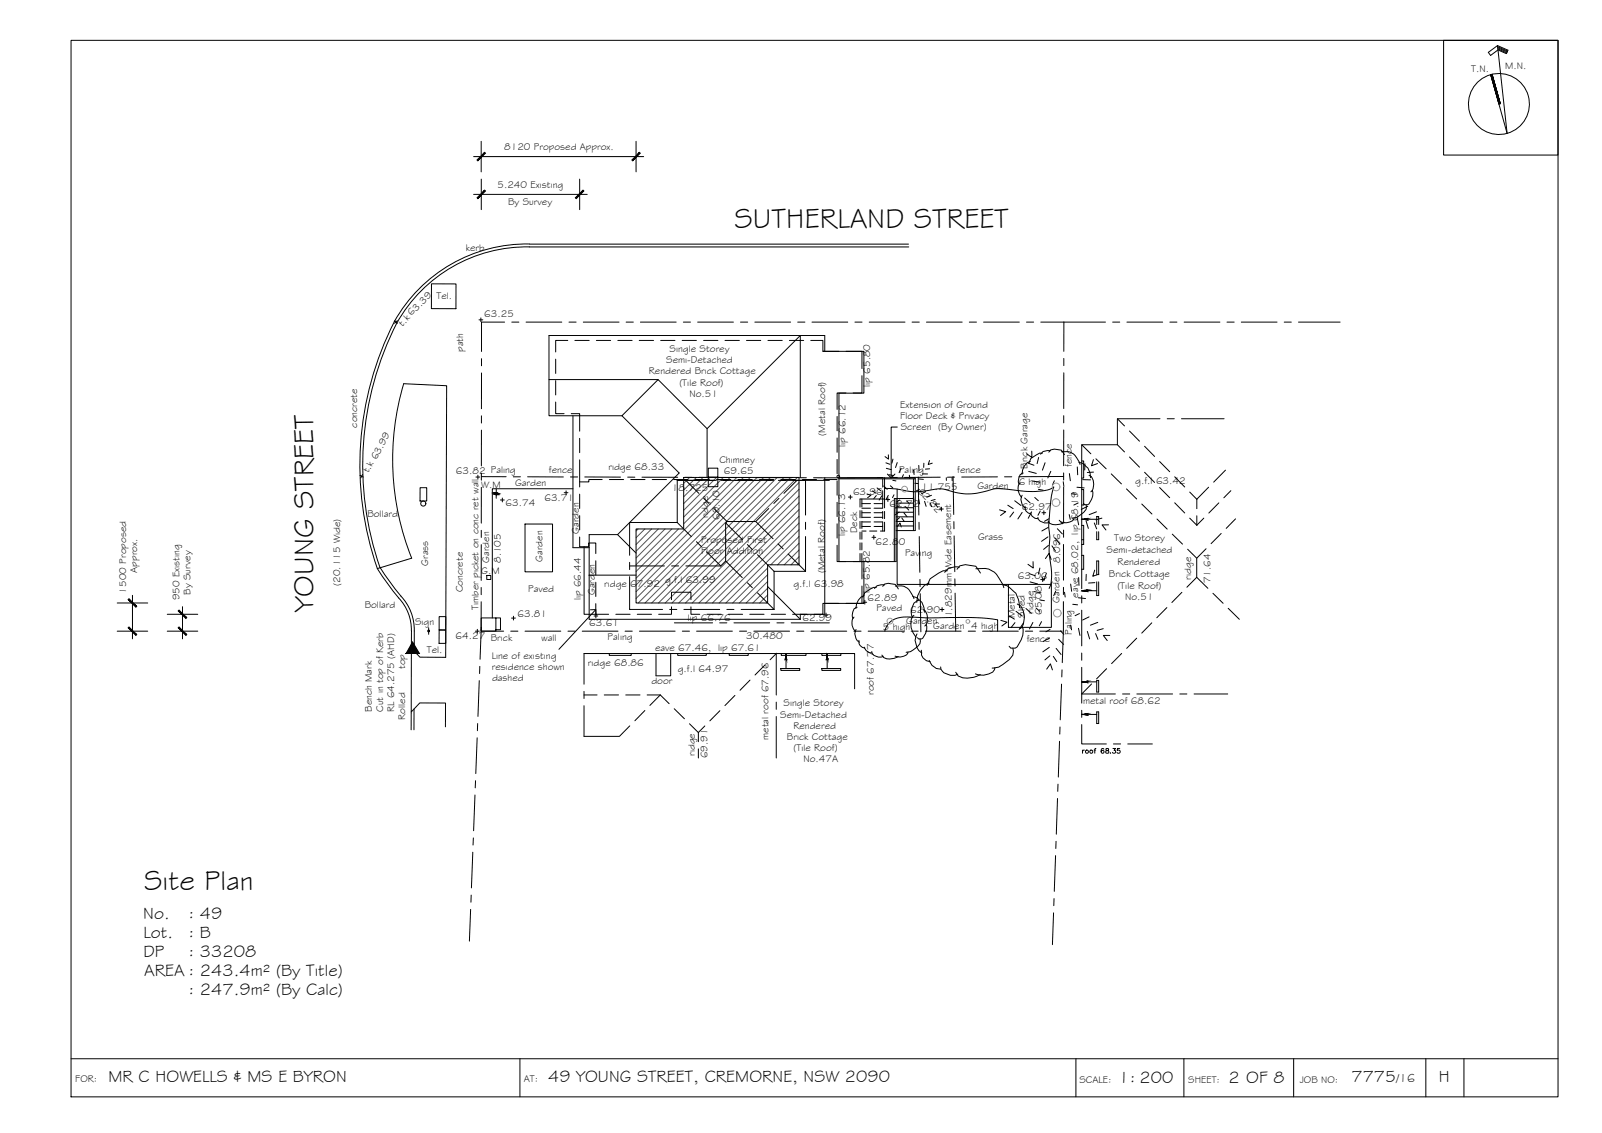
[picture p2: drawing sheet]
<svg xmlns="http://www.w3.org/2000/svg" width="420mm" height="297mm" viewBox="0 0 420 297" stroke-linecap="round" stroke-linejoin="round" font-family="sans-serif">
<!-- layer: BORDER -->
<g fill="none" stroke="#000" stroke-width=".26">
<path d="M18.6 10.6h390v277h-390zM378.6 10.6h30v30.1h-30zM391.3 19.5l2.2 7.7M392.8 12l2.7 1.2-.4 .9-2.2-1-2 1.4-.6-.8 2.5-1.7 2.5 23-4.3-15.4M392.8 12.2l2.6 1.2M392.8 12.5l2.5 1.1M392.8 12.8l2.4 1.1M18.6 277.6h390M136.4 277.6v10M282.2 277.6v10M310.5 277.6v10M339.3 277.6v10"/>
<path d="M374 277.6v10M383.9 277.6v10"/>
<circle cx="393.1" cy="27.3" r="8"/>
</g>
<g fill="#000" stroke="#000" stroke-width=".26">
<path d="M391 19.6l2.2 7.7zM391 19.6l.3-.1 1.9 7.8z"/>
<path d="M391.3 19.5l1.9 7.8 .3-.1zM391.3 19.5l2.2 7.7z"/>
</g>
<!-- layer: BOUNDARY -->
<g fill="none" stroke="#000" stroke-width=".26">
<path d="M126.3 94v1.9M126.3 97.8v9.4M132.3 84.4h-6v7.8M134.2 84.4h1.9M138 84.4h9.3M149.2 84.4h1.9M153 84.4h9.4M164.2 84.4h1.9M168 84.4h9.3M179.2 84.4h1.9M183 84.4h9.3M194.2 84.4h1.9"/>
<path d="M198 84.4h9.4M209.2 84.4h1.9M213 84.4h9.3M224.2 84.4h1.9M228 84.4h9.3M239.2 84.4h1.9M243 84.4h9.4M254.2 84.4h1.9M258 84.4h9.3M269.2 84.4h1.9M273 84.4h16.9M279 94v1.9"/>
<path d="M279 97.7v9.4M279 84.4v7.7M291.8 84.4h1.9M295.6 84.4h9.3M306.8 84.4h1.9M310.6 84.4h9.3M321.8 84.4h1.9M325.6 84.4h9.3M336.8 84.4h1.9M340.6 84.4h10.9M126.3 109v1.9M126.3 112.8l-.1 9.3"/>
<path d="M279 109v1.9M279 112.7v9.4M126.2 139v1.9M126.2 124v1.9M126.2 127.8v9.4M126.2 125h6.5M134.6 125h1.9M138.4 125h9.4M149.6 125h1.9M153.4 125l9.3 .1M164.6 125.1h1.9M168.4 125.1h9.3"/>
<path d="M179.6 125.2h1.9M183.4 125.2h9.4M194.6 125.2h1.9M198.4 125.2h9.3M209.6 125.2l1.9 .1M231.6 125.2l-18.2 .1M235.4 125.2h-1.9M240.8 125.1l.2 9.9M241 136.9l.1 1.9M246.6 125.1l-9.4 .1M250 124.9l.1 10M250.2 136.8v1.8"/>
<path d="M250.3 125.1h-1.8M261.6 125l-9.4 .1M263.5 125h1.9M278.9 139v1.9M279 124.9l-11.8 .1M279 127.7l-.1 9.4M279 124v1.8M126.2 157.8v7.7h5.9M126.2 154v1.9M126.2 142.8v9.4M241.1 140.7l.1 9.3M241.3 151.9v1.9"/>
<path d="M241.3 155.7l.2 9.9M250.2 140.5l.2 9.4M250.4 151.8l.1 1.8M250.5 155.5l.2 10M278.9 157.7v7.7l-.3 8.3M278.9 142.7v9.4M278.9 154v1.9M125.7 178.4l-.3 9.4M125.8 174.7v1.9M126.2 164.5l-.3 8.3M133.9 165.5h1.9M137.7 165.5h9.4"/>
<path d="M149 165.5h1.8M152.7 165.5h9.4M163.9 165.5h1.9M167.7 165.5h9.4M179 165.5h1.8M182.7 165.5h9.4M194 165.5h1.8M197.7 165.5h9.4M208.9 165.5h1.9M212.7 165.5h9.4M224 165.5h1.8M227.7 165.5h9.4"/>
<path d="M239 165.5h1.8M242.7 165.5h9.4M253.9 165.5h1.9M257.7 165.5h9.4M269 165.5h1.8M272.7 165.5h5.9M278.4 179.4l-.3 9.3M278.5 175.6v1.9M125.1 193.4l-.3 9.4M125.3 189.7l-.1 1.9M277.9 194.3l-.3 9.4M278 190.6l-.1 1.9"/>
<path d="M124.1 219.7v1.8M124.6 208.4l-.4 9.4M124.7 204.7l-.1 1.9M277.4 209.3l-.4 9.4M277.5 205.6l-.1 1.9M123.4 238.4l-.3 8.3M123.6 234.7l-.1 1.8M124 223.4l-.4 9.4M276.3 239.3l-.3 8.4M276.4 235.6v1.8M276.8 224.3l-.3 9.4M277 220.6l-.1 1.9"/>
</g>
<!-- layer: HATCH -->
<g fill="none" stroke="#545454" stroke-width=".26">
<path d="M167.4 138.7l-.6 .5M169.1 138.7l-2.3 2.3M170.9 138.7l-4.1 4.1M172.7 138.7l-5.9 5.8M174.4 138.7l-7.6 7.6M176.2 138.7l-9.4 9.4M178 138.7l-11.2 11.1M180.9 125.2l-1.6 1.5M182.6 125.2l-3.3 3.3M184.4 125.2l-5.1 5.1M186.2 125.2l-6.9 6.8M187.9 125.2l-8.6 8.6"/>
<path d="M189.7 125.2l-10.4 10.4M191.5 125.2l-12.2 12.1M193.2 125.2l-26.4 26.4M195 125.2l-28.2 28.2M196.8 125.2l-30 29.9M198.5 125.2l-31.7 31.7M200.3 125.2l-32.9 32.9M202 125.2l-32.8 32.9M203.8 125.2l-32.9 32.9M205.6 125.2l-32.9 32.9M207.3 125.2l-32.8 32.9M209.1 125.2l-32.9 32.9"/>
<path d="M209.6 126.5l-31.6 31.6M209.6 128.3l-29.8 29.8M209.6 130.1l-28 28M209.6 131.8l-26.3 26.3M209.6 133.6l-24.5 24.5M209.6 135.4l-22.8 22.7M209.6 137.1l-21 21M209.6 138.9l-19.2 19.2M201.3 148.9l-9.1 9.2M201.3 150.7l-7.4 7.4M201.3 152.5l-5.6 5.6M201.3 154.2l-3.9 3.9"/>
<path d="M201.3 156l-2.1 2.1M201.3 157.7l-.3 .4M209.6 140.7l-7.5 7.4M209.6 142.4l-5.7 5.7M209.6 144.2l-3.9 3.9M209.6 146l-2.1 2.1M209.6 147.7l-.4 .4"/>
</g>
<!-- layer: ROOFPLAN EXIST. -->
<g fill="none" stroke="#000" stroke-width=".26">
<path d="M144 99.5h28.6M215.8 92.1h10.8v11h-6.6v44.1h6.6v11h-10.3M216.3 92.1v-4.1h-72.3v21h19.1M150.3 109v34.6h4.2M185.4 112.4l-12.8-12.9-9.5 9.5 15 15-16.1 16.2M283.7 116.6l2.4 2.4M293.1 116.6h-9.4v32.6M293.1 109.8l1.8 1.9M296.2 113l2.7 2.7M296.2 119.8l2.7 2.7M300.2 117l2.6 2.7M304.2 109.8h-11.1v6.8l1.8 1.9"/>
<path d="M306.1 109.8h1.9M309.9 109.8h11.1M181.9 125.2h-.1M185.4 125.2v-12.8l24.5-24.4v37.2M216.3 125.3v35.8h-6.4v1.3M283.7 120.9h.5v4.4h-.5M283.7 128.3h.5v4.1h-.5M283.7 137.7h.5v5h-.5M285.4 135.9l-.2 .2M287.4 120.3l2.7 2.6M287.6 136.1h-3.9l1.7 .3M287.6 135.4h.5v2.1"/>
<path d="M287.6 139.4v2.1h.5v-2.1M287.6 135.4h.5M287.6 135.4v2.1M291.5 124.2l2.6 2.7M295.5 128.2l2.6 2.6M299.5 132.1l2.6 2.7M300.2 123.8l2.6 2.7M303.5 136.1l2.6 2.6M304.1 121l2.7 2.7M304.1 127.8l2.7 2.7M308.1 125l2.6 2.7M308.1 131.8l2.6 2.7"/>
<path d="M312 129l1.9 1.9M312 135.8l1.9 1.9M313.9 130.9v2.5M313.9 135.2v2.5M315.7 135.8l-1.8 1.9M317 127.7l-3.1 3.2M319.7 131.8l-2.7 2.7M320.3 139.9l-2.7 2.6M321.4 123.3l-3.1 3.1M322.8 128.6l-1.8 1.9M324 136l-2.4 2.5M154.5 150.8h12.3"/>
<path d="M162 140.2h-7.5v22.2h55.4M162 140.2l4.8 4.8M201.3 153.8l8.6 8.6M283.7 149.2v5.1M283.7 156.2v1.9M283.7 160v9.3M283.7 141.5h.5M283.7 145.6h.5v3.6h-.5M285.4 154.6l-.2 .3M287.6 154.9h-3.9l1.7 .2M287.6 152.5v3.6h.5v-3.6M287.6 150.7v-3.6h.5v3.6"/>
<path d="M306 159.3l-2.6 2.7M307.5 140l2.6 2.7M310 155.3l-2.7 2.7M311.5 144l2.4 2.3M313.9 151.4l2.9 2.8M316.3 143.9l-2.4 2.4v5.1l-2.6 2.6M318.1 155.5l2.7 2.7M322.1 159.5l2.9 2.9M159.8 171.3h5.8v.5h-5.8v-.5h-6.6v8.1M165.6 171.3h6.4M172 171.3h3.9v5.9h-3.9zM175.9 171.3h1.8v.5h7.5v-.5h-7.5"/>
<path d="M185.2 171.3h6v.5h5v-.5h-5M196.2 171.3h7.4v10.9M196.7 178.3l-2.6 2.7M200.7 174.3l-2.7 2.7M203.6 171.3h1.3v.5h6.5v-.5h-6.5M203.7 171.3l-1.7 1.7M204.8 175.3h4.9v.5h-4.9zM205.9 173.1l.2-1.8v4M206.1 172.8l.3 .3M211.4 171.3h4.1v.5h5v-.5h-5M215.5 175.3h5v.5h-5zM216.7 173.1l.2-1.8v4"/>
<path d="M216.9 172.8l.3 .3M220.5 171.3h3.6v9.3M283.7 171.2v1.9M283.7 175v9.3M285.4 178.5l-.2 .3M286.3 179.3l-2.6 2.6h8.8M287.6 178.8h-3.9l1.7 .2M287.6 178.4h.5v3h-.5zM290.2 175.3l-2.6 2.7M294.2 171.3l-2.7 2.7M298.1 167.3l-2.6 2.7M302.1 163.3l-2.6 2.7"/>
<path d="M153.2 185v8.1h9.3l2.7-2.8M153.2 181.3v1.8M153.2 182.2h3.4M158.5 182.2h3.7M164.1 182.2h3.8M169.1 186.3l-2.6 2.7M169.7 182.2h3.5M173.2 182.2l2.3 2.3M173.2 182.2l-2.8 2.7M176.8 185.8l2.7 2.6M180.8 189.8l2.4 2.3M183.2 192.1v2.4"/>
<path d="M183.2 196.3v2.4M184.9 190.3l-1.7 1.7M188.8 186.3l-2.6 2.7M192.8 182.3l-2.7 2.7M203.6 184.1v1.9M203.6 187.8v10.9M283.7 190v5h6.5M283.7 186.2v1.9M285.4 187l-.2 .3M287.6 187.3h-3.9l1.7 .3M287.6 186.6h.5v3.1h-.5zM292 195h1.9"/>
<path d="M294.4 181.9h1.9M295.8 195h6.4M298.2 181.9h9.3M309.4 181.9h1.9M313.2 181.9h8.8"/>
</g>
<!-- layer: EXISTING -->
<g fill="none" stroke="#000" stroke-width=".26">
<path d="M113.2 74.4h6.4v6.5h-6.5zM238.3 64h-99.4a39.9 39.9 0 0 0-35.5 20.3M238.3 64.7h-99.4a39.1 39.1 0 0 0-37.2 25 81.9 81.9 0 0 0-2.1 59l2.7 3.9 2.8 3.7M103.4 84.4a82.7 82.7 0 0 0-4.4 64.6l3.8 5.5a21.3 21.3 0 0 1 4.6 7.2l.4 1.8 .1 1.9M145.7 94.2v3.7M145.7 99.8v3.7M148.9 89.3h-3.2v3M150.8 89.3h3.7M156.4 89.3h3.8M162 89.3h3.8M167.6 89.3h3.8M173.3 89.3h3.7"/>
<path d="M178.9 89.3h3.8M184.5 89.3h3.8M190.1 89.3h3.8M195.8 89.3h3.7M201.4 89.3h3.8M207 89.3h3.8M212.6 89.3h3.2v2.8h4.2M221.9 92.1h4.2v4.5M226.1 98.5v4.5h-2.4M145.7 105.4v3.1h2.2M149.8 108.5h2.2v4.5M152 114.9v3.8"/>
<path d="M219.5 109.2v3.7M219.5 114.8v3.8M221.9 103h-2.4v4.3M110.2 127.9h1.7v3.5h-1.7zM137.7 137.4h7.2v12.5h-7.2zM150.3 128.1h-21.2v33.9M152 120.6v7.1M152 129.6v3.7M152 135.2v3.7M157.9 125.7h-3.5v.6h-2.4M159.8 125.7h3.8M165.4 125.7h3.8"/>
<path d="M171.1 125.7h3.7M176.7 125.7h3.7M182.3 125.7h3.8M187.9 125.7h3.8M193.6 125.7h3.7M199.2 125.7h3.7M204.8 125.7h3.8M210.4 125.7h3.8M216.1 125.7h3.4M219.5 120.5v3.7M219.5 126.1v3.7M219.5 131.7v3.7"/>
<path d="M219.5 137.3v3.8M220 125.3h12v7.9M220 125.5h12M225.6 133.9v1.9M225.6 136.7v1.8M225.6 139.5v1.9M226 130.8v2.1M226 133.9v1.9M226 136.7v1.8M226 139.5v1.9M226 132h2.3M226 133.2h2.3"/>
<path d="M226 134.4h2.3M226 135.6h2.3M226 136.8h2.3M226 138h2.3M226 139.2h1.1M228.1 139.2h1.9M229.2 132h2.3M229.2 133.2h2.3M229.2 134.4h2.3M229.2 135.6h2.3M229.2 136.8h2.3M229.2 138h2.3"/>
<path d="M231.5 125.5v2.2M231.5 128.6v4.6M231.5 134.1v1.9M231.5 136.9v2.3M232 128.1l3.1 .1a19.5 19.5 0 0 0 10.6 0 11.9 11.9 0 0 1 4.9 .9 18.7 18.7 0 0 0 10.2-.9l3.4 .1a26.7 26.7 0 0 0 10.7 .1l1.5-.8-.1 .3a36.5 36.5 0 0 0-1.2 9.4l-.1 .9a19.7 19.7 0 0 1 .2 6.3l.1 1.5a18.9 18.9 0 0 1 .3 7.2M232 134.1v1.9M232 136.9v2.3h-1.1M232 130.8h-6.4v2.1M235.3 128.2v25h29.2M99 149.1l9-2.8a69.6 69.6 0 0 1-2.1-45.7l11.2 .5-.2 71.2h-6.8l-2.2-2.4M105.1 156.3a12.9 12.9 0 0 1 3.6 9.1v5.3M152 140.8v2.5h2.4v-.9h1.9v2.7"/>
<path d="M153.2 143.3v17.8h3.1M156.3 158.3v2.8h3.3M156.3 147v3.8M156.3 152.6v3.8M176.1 159.1v2h-3.4M176.1 157.2v-1.9h5.1v1.9M181.2 159.1v2h2.3M219.5 143v4.2h2.4M220 158.2h-4.2v2.9h-2.3M223.7 147.2h2.4v4.6M225.6 142.3v1.9M225.6 145.1v2.1"/>
<path d="M226 142.3v1.9M226 145.1v2.1M226.1 153.6v4.6h-4.2M264.5 153.2h11.2v11.3h-11.2zM107.9 165.4v21.3l2.2-2.4h6.7v6.3M115.2 161.7h1.7v3.5h-1.7zM115.2 165.2h1.7v3.5h-1.7zM130.1 162h-3.9v3.5h3.9v-3.5h1.2v3.1h-1.2M161.5 161.1h3.8M167.1 161.1h3.8M185.4 161.1h3.8M191 161.1h3.8"/>
<path d="M196.6 161.1h3.8M202.3 161.1h3.7M207.9 161.1h3.8M232.1 165.5a4.8 4.8 0 0 1 4.9-3.7l6.9 .2 6.7-.1a61.8 61.8 0 0 1 11 .6v3M107.9 186.7l-.1 4.6M108.6 185.9v5.4"/>
<circle cx="111" cy="132" r=".67"/>
</g>
<!-- layer: ROOFPLAN NEW -->
<g fill="none" stroke="#000" stroke-width=".26">
<path d="M177.6 137h-12.5v8.6M177.6 137l3.7 3.7M179.9 125.9l3.4 3.4M184.6 130.7l1.3 1.3M187.2 133.3l3.5 3.4M187.9 125.9h-10.3v11.1M189.1 125.9h13.8M190.3 137.1v10l-1.3 1.3M190.7 136.7h7.5l4.6 4.6M190.7 136.7l-.4 .4 4.4 4.3M201.6 133.3l-3.4 3.4M204.1 125.9h1.9"/>
<path d="M204.3 130.7l-1.3 1.3M204.8 125.9h6.5v9.1M207.9 125.9h9.6M209 125.9l-3.4 3.4M211.3 136.9v1.9M165.1 147.4v1.9M165.1 151.2v8.6h8.7M165.1 148.4h9.2M175.6 159.8h1.9M176.1 148.4h1.9M179.4 159.8h9.4M179.9 148.4h9.1"/>
<path d="M182.7 142l1.3 1.3M185.3 144.7l3.7 3.7M190.3 147.1l4.4 4.3M190.6 159.8h1.9M194.4 159.8h8.6M196 152.8l1.3 1.3M196 142.8l1.3 1.3M198.7 155.4l4.3 4.4M198.7 145.4l4.3 4.4M203 149.8v10M203 149.8h8.3M204.1 142.6l1.3 1.3"/>
<path d="M206.7 145.2l4.6 4.6M211.3 140.7v9.1M176.9 163.3h10M188.8 163.3h1.8M192.5 163.3h9.4M203.8 163.3h1.8M207.5 163.3h10"/>
</g>
<!-- layer: DIMENSION -->
<path d="M126.2 37.1v8M166.8 37.1v8M124.2 51h29.8M124.2 41.1h44.6M126.2 47v8M152 47v8M30.7 158.1h8M34.7 156.1v11.4M47.9 159.1v8.4M30.7 165.5h8M43.9 161.1h8M43.9 165.5h8" fill="none" stroke="#000" stroke-width=".26"/>
<!-- layer: 0 -->
<g fill="#000" stroke="#000" stroke-width=".26">
<path d="M127.1 49.9l-1.8 2.2 2-2zM125.1 51.9l2-2-1.8 2.2z"/>
<path d="M127.1 40l-1.8 2.2 2-2zM125.1 41.9l2-1.9-1.8 2.2z"/>
<path d="M150.9 51.9l.2 .2 1.8-2.2zM152.9 49.9l.2 .2-2 2z"/>
<path d="M165.7 41.9l.2 .3 1.8-2.2zM167.7 40l.2 .2-2 2z"/>
<path d="M33.6 157.2l2 2 .2-.2zM33.6 157.2l.2-.2 2 2z"/>
<path d="M33.8 164.4l-.2 .2 2.2 1.8zM33.6 164.6l2.2 1.8-.2 .2z"/>
<path d="M47 164.4l-.3 .2 2.3 1.8zM46.7 164.6l2.3 1.8-.2 .2z"/>
<path d="M46.7 160.2l2.1 2 .2-.3zM47 159.9l2 2-2.3-1.7z"/>
</g>
<!-- layer: WORK BY OWNER -->
<path d="M232 125.3h8v13.8h-5M232 125.5h8M235 130.7v16.5h-9M235 131.9h4.6M235 133.1h4.6M235 134.3h4.6M235 135.5h4.6M235 136.7h4.6M235 137.9h4.6M239.6 125.5v13.6M239.6 130.7h-5v16.5" fill="none" stroke="#000" stroke-width=".26"/>
<!-- layer: 0 -->
<path d="M235.3 112h-1.6v13.3M232.7 124.3l1 1 1-1M154.9 159.9l1.4-.1v1.4M156.3 159.8l-9.7 10.4" fill="none" stroke="#000" stroke-width=".26"/>
<!-- layer: VEGSPREAD -->
<g fill="none" stroke="#989898" stroke-width=".26">
<circle cx="277" cy="131.8" r="1.01"/>
<circle cx="277" cy="127.7" r="1.01"/>
<circle cx="233.4" cy="162.8" r=".75"/>
<circle cx="253.8" cy="162.9" r=".5"/>
<circle cx="277.3" cy="160.7" r="1.01"/>
</g>
<!-- layer: 0.13 -->
<g fill="none" stroke="#000" stroke-width=".26">
<path d="M233 119.2v1.2l-.9-.7M270.6 118.3v1.6l-1.3-.9M272.4 119.9l-.4 1.7M273.4 118.8h-.7l-2.3 1.4-.6 1.2M275.1 118.5l.5-.5 .9-.3 1.9 .3 .8 1.2M275.5 118.2a2.68 2.68 0 0 0-2.6 .9M278.4 118.4a3.4 3.4 0 0 1 4 1.7l.9 1.7M227.4 129.5l1 .3-.9 .7M228.8 128.7l.9 .6M229.8 129.9l-.6 .9M230 127.9l1.1 .8M231.3 130l-.7 1.1"/>
<path d="M231.8 127.4l.9 .9M232.4 121.3l1 .4M232.5 122.8l1.3 .3M233 129.9l-.6 1.1M233.1 124.5l1.3 .2M233.5 127.4l.7 .5M234.2 125.9l.8 .2M234.2 120.4l-.3 1M234.5 129.7l-.4 .8M235.3 121.3l-.4 1.3M235.4 138l.6-.9 .4 1.1M235.8 134.2l-1.1 .8"/>
<path d="M235.9 132.6l-1.1 .6M235.9 135.7l-.8 .7M236 131.1l-.8 .4M236.3 122.8l-.5 1.1M236.5 135.8l.7 .9M236.9 124.4l-.3 .8M237 134.4l.9 1.1M237.5 132.8l.8 .9M237.8 131.3l.6 .6M238.5 124.6l.1 .8M239.6 130.3l.1 .9M239.6 123.2l.1 1.2"/>
<path d="M240 126.7l.8 .1M240.9 125.6l1.3 .1M240.9 130.9l.3 1.2M241 122v1.4M241.1 128.3l-.7 .4M241.9 124.2l1.4 .1M242.3 121.4v1.1M242.5 131.4l.4 1.4M242.8 128.9l-1.1 .5M243.8 120.7l-.4 1.1 1.1-.4M243.8 122.9l-1.1 .1M243.9 131.8l.4 1"/>
<path d="M244.3 129.9l-1.3 .4M245.3 131l-1.1 .2M246.4 132.1h-1.1l.7 .9M262.2 133.7l1.6 .4-1.4 1M264.3 132.5l1.4 .8M265.9 134.3l-1.1 1.3M266.1 131.3l1.7 1.2M267.6 126.6a2.86 2.86 0 0 0 .3 3.8M268.1 129.8a2.47 2.47 0 0 0 .8 3.4M268.1 134.3l-1.1 1.8M268.4 124a1.79 1.79 0 0 0-1.3 2.1l.2 .9M268.7 130.5l1.5 1.3"/>
<path d="M268.8 132.7a1.65 1.65 0 0 0 1.6 2M269.6 121.4l1.6 .6M269.8 123.6l2 .5M270.2 134.5a2.03 2.03 0 0 0 2 1.5M270.2 121a3.4 3.4 0 0 0-2.2 3.3M270.6 134.2l-.9 1.7M270.8 126.1l1.9 .3M271.4 130.4l.9 .9M272.2 135.6l.1 .4a2.21 2.21 0 0 0 2.9 .9M272.3 128.3l1.3 .2M272.8 134l-.6 1.1M274.1 121.3l-.7 2"/>
<path d="M274.9 136.5a1.65 1.65 0 0 0 2 1.1l1.1-.2 1.2-.5M274.9 138.3l-1.7 .9M275 136l-1.1 .7M275.6 123.6l-.8 1.7M276.5 126l-.5 1.2M277.3 138.6l1.3 1.4M277.8 136.4l.9 .9M278.9 126.3l.1 1.2M280.4 134.9l.3 1.3M280.5 124.2l.2 1.8M281 129.4l1.3 .2M281.7 135.8v.3a2.98 2.98 0 0 1-3.4 .7"/>
<path d="M282.5 127.7l1.9 .2M282.5 135.7l.4 1.9M282.5 122.4l.1 2.1M282.8 131.9l-1.2 .5M282.9 121.2a3.9 3.9 0 0 1 3.1 4.1M284 125.7l2 .1M284.6 121.6l-.1 1.6M284.8 132.3v1.3a5.1 5.1 0 0 1-3.6 2.2M284.8 136.6l.6 1.9M285.3 132.7l-1.7 .9M285.6 124.6a2.61 2.61 0 0 1 1.1 3.5l-.2 .6-.4 .2M286.4 128.6a3.3 3.3 0 0 1-1.1 3.7h-.8l-.3-.3"/>
<path d="M286.8 120.5l-.5 1.6 1.6-.6M286.8 123.8l-1.6 .1M287 137.1l.6 1.6M287.6 134.2l-1.9 .7M289 135.8l-1.6 .5M290.7 137.6h-1.7l1.1 1.4M224.8 159.2a1.79 1.79 0 0 0-1.3 2.1l.3 .9M226.6 156.1a3.5 3.5 0 0 0-2.1 3.4M229.8 154h-.7l-2.3 1.4-.5 1.2M231.5 153.7l.5-.6 1-.2 1.8 .3 .8 1.2M232 153.4a2.52 2.52 0 0 0-2.7 .9M234.8 153.6a3.4 3.4 0 0 1 4 1.7l.9 1.6"/>
<path d="M239.4 156.4a4 4 0 0 1 3 4.1M240.9 157.5a2.28 2.28 0 0 0-1.7 1.7l-.2 1.4 .4 1.3M242.1 159.8a2.65 2.65 0 0 1 1 3.5l-.2 .5-.4 .3M243.7 152.9a5.2 5.2 0 0 0-3.3 5M248.5 149.6h-1.2l-3.3 2.1-.9 1.8M251 149.2l.7-.8 1.5-.4 2.7 .5 1.2 1.7M251.6 148.7l-1.2-.1-1.7 .4-.9 1M255.9 149.1a5.1 5.1 0 0 1 6.1 2.4l1 1.8 .3 .8M262.8 153.2a5.5 5.5 0 0 1 3.9 3.1l.5 1.3 .2 1.7M266.8 158.4l.9 .4a5.4 5.4 0 0 1 .4 5.6l-.6 .4M269.1 159.5l1.4 1.3M270 150.4l1.5 .6"/>
<path d="M270.2 152.6l1.9 .5M270.9 147.2l.1 1.7-1.4-1M271.1 155.1l1.9 .3M271.7 159.4l1 .8M272.7 157.3l1.2 .2M272.7 148.9l-.4 1.6M274.2 146.4l1-1.3 .5 1.6M274.4 150.3l-.6 1.9M274.9 140.8l-1.7 1.1M275 143l-1.3 1M275.9 143.1l.9 1.4M275.9 152.5l-.7 1.8"/>
<path d="M276.7 141l1.2 1.6M276.9 155l-.5 1.2M279.2 155.3l.2 1.2M280.8 153.1l.3 1.9M281.4 158.4l1.2 .2M282.8 156.7l1.9 .2M282.9 151.4l.1 2.1M284.3 154.7l2 .1M284.9 150.6l-.1 1.6M287.1 149.5l-.5 1.6 1.6-.6M287.2 152.8l-1.7 .1M224 161.8a2.9 2.9 0 0 0 .4 3.8"/>
<path d="M224.5 165a2.44 2.44 0 0 0 .9 3.4M225.3 167.9a1.66 1.66 0 0 0 1.5 2M226.7 169.7a2.08 2.08 0 0 0 1.9 1.5M228.6 170.8l.1 .4a2.18 2.18 0 0 0 3 .9M231.3 171.7a2.68 2.68 0 0 0 3.8 .7l.5-.3M238.1 171a1.7 1.7 0 0 1-1.9 1.2l-1.5-.2M239.7 161.3a3.2 3.2 0 0 0-.7 3.3l.4 1.3 .8 1.2M240.5 166.2a3.7 3.7 0 0 0 1.3 5M241.3 167.5l.1 .6a4 4 0 0 1-3.5 2.9h-.3M241.6 170.5a2.48 2.48 0 0 0 2.4 3M242.9 163.7a3.3 3.3 0 0 1-1.2 3.8h-.8l-.3-.3M243.7 173.2a3.1 3.1 0 0 0 3 2.2"/>
<path d="M246.7 174.9l.1 .5a3.3 3.3 0 0 0 4.4 1.3M250.7 176.2l.6 1a6 6 0 0 0 5.8-.4M260.9 175.1l-.1 .4a4.2 4.2 0 0 1-4.5 1.3l-.5-.1M262.5 162.6l1.6 .5-1.4 1M264.7 161.5l1.4 .8M265.6 169.9l.2 .8-.2 1.1-.9 1.1-2.8 2-1.7 .2M266.2 163.2l-1 1.3M266.5 160.3l1.6 1.2M268 164.3a3.9 3.9 0 0 1-.2 3.4l-1 1.9-.5 .3h-1.2l-.4-.5M268.4 163.3l-1.1 1.7M270.9 163.2l-.9 1.7M273.2 163l-.6 1.1"/>
<path d="M274.5 175.4l1-1.4 .5 1.6M275.2 169.7l-1.7 1.2M275.3 167.3l-1.7 .9M275.3 172l-1.2 1M275.4 165l-1.1 .6M276.3 172.1l.9 1.4M277 170l1.3 1.6M277.7 167.6l1.3 1.4M278.1 165.4l.9 .9M280.8 163.9l.2 1.2M282.9 164.7l.3 1.9M283.1 160.9l-1.1 .5"/>
<path d="M285.2 165.5l.6 2M285.6 161.7l-1.7 .9M287.3 166.1l.7 1.5M287.9 163.2l-1.9 .7M289.4 164.8l-1.7 .5M291.1 166.6h-1.7l1 1.3"/>
</g>
<!-- layer: VEGE_01 -->
<circle cx="237.2" cy="128.2" r=".75" fill="none" stroke="#989898" stroke-width=".26"/>
<!-- layer: TEXT -->
<g fill="none" stroke="#000" stroke-width=".26">
<path d="M130.2 128.2l-.1 2.4M249.7 125.3v.7M127.7 150.9h1v1h-1zM112.4 164.6v1.7"/>
<circle cx="112.4" cy="165.4" r=".24"/>
</g>
<g fill="#000" stroke="#000" stroke-width=".26">
<path d="M130.1 129.6h.2z"/>
<path d="M130 129.2l.1 .1zM130 129.2l.1 .1z"/>
<path d="M130 129.3h.1zM130 129.3h.1z"/>
<path d="M129.9 129.3h.2zM129.9 129.3h.2z"/>
<path d="M129.9 129.3l.2 .1zM129.9 129.3l.2 .1z"/>
<path d="M129.9 129.4h.2zM129.9 129.4h.2z"/>
<path d="M129.9 129.4l.2 .1zM129.9 129.4l.2 .1z"/>
<path d="M129.9 129.5h.2zM129.9 129.5h.2z"/>
<path d="M129.9 129.5l.2 .1zM129.9 129.5l.2 .1z"/>
<path d="M129.9 129.6h.2zM129.9 129.6h.2z"/>
<path d="M130 129.6h.1zM130 129.6h.1z"/>
<path d="M130.1 129.2h.2zM130.1 129.2h.2z"/>
<path d="M130.1 129.2l.2 .1zM130.1 129.2l.2 .1z"/>
<path d="M130.1 129.3h.3zM130.1 129.3h.3z"/>
<path d="M130.1 129.6h.2zM130.1 129.6h.2z"/>
<path d="M130.1 129.3h.3zM130.1 129.3h.3z"/>
<path d="M130.1 129.6h.3zM130.1 129.6h.2z"/>
<path d="M130.1 129.3l.3 .1zM130.1 129.3l.3 .1z"/>
<path d="M130.1 129.5h.3zM130.1 129.5l.3 .1z"/>
<path d="M130.1 129.4h.3zM130.1 129.4h.3z"/>
<path d="M130.1 129.4l.3 .1zM130.1 129.4l.3 .1z"/>
<path d="M130.1 129.5h.3zM130.1 129.5h.3z"/>
<path d="M108.2 168.3l1.8 3h-3.5zM106.5 171.3h3.5z"/>
</g>
<!-- layer: HGTS_11 -->
<g fill="none" stroke="#000" stroke-width=".26">
<path d="M103.5 84.1l.7 .7M104.2 84.1l-.7 .7M125.6 83.9h1M126.1 83.3v1M94.4 124.6l.9 .5M95.1 124.4l-.5 .9M124.8 125.1h1M125.3 124.6v1M131.2 131.1h1.1M131.7 130.6v1M148 129.2h1M148.5 128.7v1"/>
<path d="M222.5 130.3h1M223 129.8v1M232.4 131h.9M232.9 130.5v1M246.4 133.4h1M246.9 133v1M273.3 134.4h1M273.8 133.9v1M226.3 157.9h1M226.8 157.4v1M228.7 140.9h1M229.2 140.4v1"/>
<path d="M246.6 159.8h1M247.1 159.3v1M273 151.9h.9M273.5 151.4v1.1M124.7 165.5h1M125.2 165v1M134.2 162h1M134.7 161.6v1M155.8 161.5h1M156.3 161v1M216.1 161.2h1M216.6 160.7v1"/>
<path d="M283.9 196.7v.8M284.4 196.7h-.3l-.2 .3M286.9 196.7h.5M287.4 196.2l-.3 .3v1M289.5 196.4l-.1-.1a.61 .61 0 0 0-.7 .4 .61 .61 0 0 0 .4 .8 .38 .38 0 0 0 .5-.4 .38 .38 0 0 0-.4-.4 .38 .38 0 0 0-.4 .4M290.1 196.3v.4a.53 .53 0 0 1 .6 .1 .53 .53 0 0 1 0 .6h-.6a.53 .53 0 0 1 0-.6 .53 .53 0 0 1 .6-.1v-.4zM291.2 197.4h.1M291.9 196.2h.7l-.4 .5a.42 .42 0 0 1 .3 .7 .42 .42 0 0 1-.7-.2M293.7 196.2h-.6l-.1 .6a.44 .44 0 0 1 .7 0 .44 .44 0 0 1-.1 .6 .44 .44 0 0 1-.6-.2"/>
<circle cx="285.1" cy="197.1" r=".41"/>
<circle cx="286.2" cy="197.1" r=".41"/>
</g>
<!-- layer: BDY_03 -->
<g fill="none" stroke="#000" stroke-width=".26">
<path d="M248.2 125.2v.8"/>
<circle cx="219.9" cy="125" r=".35"/>
</g>
<!-- layer: NEWWORK -->
<path d="M179.3 125.2h30.3v22.9h-8.3v10h-34.5v-19.4h12.5zM185.8 122.7h2.5v2.4h-2.5z" fill="none" stroke="#000" stroke-width=".26"/>
<!-- layer: ROOFPLAN EXIST. -->
<g fill="#000" stroke="#000" stroke-width=".26">
<path d="M283.7 136.1h.8zM284.6 136.2l.6-.3zM283.7 154.9l.8-.1zM284.6 154.9l.6-.2zM206.1 172.2l.2 .6zM206.1 171.3l.1 .8zM216.9 172.2l.2 .6zM216.9 171.3l.1 .8zM283.7 178.8l.8-.1zM284.6 178.8l.6-.2zM283.7 187.3h.8zM284.6 187.4l.6-.3z"/>
<path d="M284.3 136.2l.5-.1zM284.3 136.2l.5-.1z"/>
<path d="M284.6 136.2l.6-.1zM284.8 136.2l.4-.1v.2z"/>
<path d="M284.5 136.2l.3-.2zM284.5 136.2l.3-.2z"/>
<path d="M284.5 136.2l.7-.3zM284.5 136.2l.7-.3z"/>
<path d="M284.3 154.9l.5-.1zM284.3 154.9l.5-.1z"/>
<path d="M284.6 154.9l.6-.1zM284.8 155l.4-.2v.3z"/>
<path d="M284.5 154.9l.3-.1zM284.5 154.9l.3-.1z"/>
<path d="M284.5 154.9l.7-.2zM284.5 154.9l.7-.2z"/>
<path d="M206.1 172.2l.1 .6zM206 172.5l.2 .3h-.3z"/>
<path d="M206.1 171.9l.1 .5zM206.1 171.9l.1 .5z"/>
<path d="M206.1 172.1l.1 .4zM206.1 172.1l.1 .4z"/>
<path d="M206.1 172.1l.2 .7zM206.1 172.1l.2 .7z"/>
<path d="M216.9 172.2l.1 .6zM216.8 172.5l.2 .3h-.3z"/>
<path d="M216.9 171.9l.1 .5zM216.9 171.9l.1 .5z"/>
<path d="M216.9 172.1l.2 .4zM216.9 172.1l.2 .4z"/>
<path d="M216.9 172.1l.2 .7zM216.9 172.1l.2 .7z"/>
<path d="M284.3 178.8l.5-.1zM284.3 178.8l.5-.1z"/>
<path d="M284.6 178.8l.6-.1zM284.8 178.9l.4-.2v.3z"/>
<path d="M284.5 178.8l.3-.1zM284.5 178.8l.3-.1z"/>
<path d="M284.5 178.8l.7-.2zM284.5 178.8l.7-.2z"/>
<path d="M284.3 187.3l.5-.1zM284.3 187.3l.5-.1z"/>
<path d="M284.6 187.4l.6-.2zM284.8 187.4l.4-.2v.3z"/>
<path d="M284.5 187.3l.3-.1zM284.5 187.3l.3-.1z"/>
<path d="M284.5 187.3l.7-.2zM284.5 187.3l.7-.2z"/>
</g>
<!-- layer: BLD_01 -->
<path d="M185.8 125.1v2.5h2.5v-2.5" fill="none" stroke="#000" stroke-width=".26"/>
<g font-size="7.5">
<text x="192.6" y="59.7">SUTHERLAND STREET</text>
<text x="82.2" y="160.3" transform="rotate(-90 82.2 160.3)">YOUNG STREET</text>
<text x="37.8" y="233.3">Site Plan</text>
</g>
<g font-size="4.5">
<text x="37.6" y="240.8">No.</text>
<text x="37.6" y="245.8">Lot.</text>
<text x="49.4" y="240.8">: 49</text>
<text x="49.4" y="245.8">: B</text>
<text x="37.6" y="250.9">DP</text>
<text x="49.4" y="250.9">: 33208</text>
<text x="37.8" y="255.9">AREA : 243.4m² (By Title)</text>
<text x="49.4" y="260.9">: 247.9m² (By Calc)</text>
<text x="28.4" y="283.6">MR C HOWELLS &amp; MS E BYRON</text>
<text x="143.7" y="283.6">49 YOUNG STREET, CREMORNE, NSW 2090</text>
<text x="293.4" y="283.9">1: 200</text>
<text x="322.2" y="283.9">2 OF 8</text>
<text x="354.4" y="283.8">7775</text>
<text x="377.4" y="283.7">H</text>
</g>
<text font-size="3.2" x="366.2" y="283.8">/16</text>
<g font-size="2.6">
<text x="385.9" y="18.8">T.N.</text>
<text x="394.7" y="18.2">M.N.</text>
<text x="132.2" y="39.4">8120 Proposed Approx.</text>
<text x="130.5" y="49.2">5.240 Existing</text>
<text x="133.3" y="53.7">By Survey</text>
<text x="122.2" y="65.7">kerb</text>
<text x="114.5" y="78.4">Tel.</text>
<text x="127" y="83.2">63.25</text>
<text x="105.5" y="85.6" transform="rotate(-45 105.5 85.6)">t.k 63.39</text>
<text x="121.5" y="92.3" transform="rotate(-90 121.5 92.3)">path</text>
<text x="174.7" y="95.2">Semi-Detached</text>
<text x="175.6" y="92.3">Single Storey</text>
<text x="170.2" y="98.1">Rendered Brick Cottage</text>
<text x="178.2" y="101.1">(Tile Roof)</text>
<text x="228.2" y="101.4" transform="rotate(-90 228.2 101.4)">lip 65.80</text>
<text x="180.8" y="104">No.51</text>
<text x="236.1" y="106.9">Extension of Ground</text>
<text x="93.7" y="112.1" transform="rotate(-90 93.7 112.1)">concrete</text>
<text x="236.1" y="109.8">Floor Deck &amp; Privacy</text>
<text x="236.2" y="112.8">Screen (By Owner)</text>
<text x="216.4" y="114.2" transform="rotate(-90 216.4 114.2)">(Metal Roof)</text>
<text x="221.7" y="117.2" transform="rotate(-90 221.7 117.2)">lip 66.12</text>
<text x="96.6" y="124.1" transform="rotate(-62 96.6 124.1)">t.k 63.99</text>
<text x="119.6" y="124.3">63.82 Paling</text>
<text x="144" y="124.1">fence</text>
<text x="159.6" y="123.2">ridge 68.33</text>
<text x="188.7" y="121.3">Chimney</text>
<text x="189.9" y="124.4">69.65</text>
<text x="235.8" y="123.9">Paling</text>
<text x="251.1" y="123.9">fence</text>
<text x="269.5" y="122.9" transform="rotate(-90 269.5 122.9)">Brick Garage</text>
<text x="281.1" y="122.5" transform="rotate(-90 281.1 122.5)">fence</text>
<text x="126.2" y="128">W.M</text>
<text x="135.1" y="127.5">Garden</text>
<text x="142.8" y="131.2">63.71</text>
<text x="176.2" y="128.7">18.725</text>
<text x="223.7" y="129.9">63.96</text>
<text x="240.6" y="128.9" transform="rotate(47 240.6 128.9)">62.82</text>
<text x="241.7" y="128.6">11.755</text>
<text x="256.3" y="128.2">Garden</text>
<text x="267.2" y="127.1">6 high</text>
<text x="297.8" y="126.8">g.f.l 63.42</text>
<text x="96.4" y="135.7">Bollard</text>
<text x="132.6" y="132.8">63.74</text>
<text x="185.8" y="135.9" transform="rotate(-90 185.8 135.9)">ridge</text>
<text x="188.7" y="136.3" transform="rotate(-90 188.7 136.3)">69.10</text>
<text x="233.3" y="132.9">62.72</text>
<text x="268" y="133.8">62.97</text>
<text x="151.8" y="140" transform="rotate(-90 151.8 140)">Garden</text>
<text x="183.9" y="142.4">Proposed First</text>
<text x="221.7" y="140.6" transform="rotate(-90 221.7 140.6)">lip 66.13</text>
<text x="224.8" y="139.9" transform="rotate(-90 224.8 139.9)">Deck</text>
<text x="229.6" y="142.8">62.80</text>
<text x="256.5" y="141.5">Grass</text>
<text x="292.2" y="141.8">Two Storey</text>
<text x="112.3" y="148.4" transform="rotate(-90 112.3 148.4)">Grass</text>
<text x="128.3" y="147.5" transform="rotate(-90 128.3 147.5)">Garden</text>
<text x="131.4" y="147.6" transform="rotate(-90 131.4 147.6)">8.105</text>
<text x="142.2" y="147.3" transform="rotate(-90 142.2 147.3)">Garden</text>
<text x="183.9" y="145.4">Floor Addition</text>
<text x="237.4" y="145.8">Paving</text>
<text x="278.1" y="147.5" transform="rotate(-90 278.1 147.5)">8.096</text>
<text x="290.2" y="145.1">Semi-detached</text>
<text x="293.1" y="148.2">Rendered</text>
<text x="33" y="155.6" transform="rotate(-90 33 155.6)">1500 Proposed</text>
<text x="36" y="150.2" transform="rotate(-90 36 150.2)">Approx.</text>
<text x="50" y="155.9" transform="rotate(-90 50 155.9)">By Survey</text>
<text x="89.2" y="153.6" transform="rotate(-90 89.2 153.6)">(20.115 Wide)</text>
<text x="121.4" y="155.3" transform="rotate(-90 121.4 155.3)">Concrete</text>
<text x="126.2" y="150.4">G.M</text>
<text x="138.5" y="155.2">Paved</text>
<text x="158.4" y="154">ridge 67.92</text>
<text x="174.4" y="152.8">g.f.l 63.99</text>
<text x="208.1" y="153.9">g.f.l 63.98</text>
<text x="216.3" y="150.3" transform="rotate(-90 216.3 150.3)">(Metal Roof)</text>
<text x="228.1" y="155.5" transform="rotate(-90 228.1 155.5)">lip 65.82</text>
<text x="266.9" y="151.8">63.06</text>
<text x="290.9" y="151.3">Brick Cottage</text>
<text x="293.1" y="154.4">(Tile Roof)</text>
<text x="312.4" y="152.1" transform="rotate(-90 312.4 152.1)">ridge</text>
<text x="317.5" y="152.9" transform="rotate(-90 317.5 152.9)">71.64</text>
<text x="47.1" y="157.4" transform="rotate(-90 47.1 157.4)">950 Existing</text>
<text x="95.7" y="159.5">Bollard</text>
<text x="125.5" y="159.9" transform="rotate(-90 125.5 159.9)">Timber picket on conc ret wall</text>
<text x="135.7" y="161.8">63.81</text>
<text x="152.3" y="157.4" transform="rotate(-90 152.3 157.4)">lip 66.44</text>
<text x="156" y="156.1" transform="rotate(-90 156 156.1)">Garden</text>
<text x="227.5" y="157.5">62.89</text>
<text x="229.9" y="160.3">Paved</text>
<text x="238.7" y="160.7">62.90</text>
<text x="249.7" y="161.8" transform="rotate(-91 249.7 161.8)">1.829mm Wide Easement</text>
<text x="268.8" y="161.9" transform="rotate(-90 268.8 161.9)">Shed</text>
<text x="271.1" y="160.9" transform="rotate(-90 271.1 160.9)">ridge</text>
<text x="273.2" y="161.3" transform="rotate(-90 273.2 161.3)">65.08</text>
<text x="277.9" y="158" transform="rotate(-90 277.9 158)">Garden</text>
<text x="282.7" y="156.7" transform="rotate(-90 282.7 156.7)">eave 68.02, lip 68.19</text>
<text x="295.1" y="157.3">No.51</text>
<text x="108.8" y="163.9">Sign</text>
<text x="119.5" y="167.5">64.27 Brick</text>
<text x="154.5" y="164.1">63.61</text>
<text x="159.4" y="167.9">Paling</text>
<text x="180.4" y="162.7">lip 66.76</text>
<text x="195.7" y="167.7">30.480</text>
<text x="210.4" y="162.8">62.99</text>
<text x="231.5" y="165.1">5 high</text>
<text x="237.7" y="163.6">Garden</text>
<text x="244.8" y="165">Garden 4 high</text>
<text x="266.2" y="162.1" transform="rotate(-90 266.2 162.1)">Metal</text>
<text x="281.1" y="166.4" transform="rotate(-90 281.1 166.4)">Paling</text>
<text x="111.9" y="171.1">Tel.</text>
<text x="129" y="172.7">Line of existing</text>
<text x="142" y="168.1">wall</text>
<text x="171.8" y="170.6">eave 67.46, lip 67.61</text>
<text x="269.3" y="168.4">fence</text>
<text x="106.2" y="175.4" transform="rotate(-90 106.2 175.4)">top</text>
<text x="129" y="175.6">residence shown</text>
<text x="129" y="178.6">dashed</text>
<text x="154.2" y="174.5">ridge 68.86</text>
<text x="170.8" y="179.3">door</text>
<text x="177.8" y="176.1">g.f.l 64.97</text>
<text x="205.5" y="185.2">Single Storey</text>
<text x="229.2" y="182.2" transform="rotate(-90 229.2 182.2)">roof 67.77</text>
<text x="284.1" y="184.6">metal roof 68.62</text>
<text x="97.5" y="186.7" transform="rotate(-90 97.5 186.7)">Bench Mark</text>
<text x="100.5" y="186.6" transform="rotate(-90 100.5 186.6)">Cut in top of Kerb</text>
<text x="103.4" y="186.7" transform="rotate(-90 103.4 186.7)">RL 64.275 (AHD)</text>
<text x="106.2" y="188.7" transform="rotate(-90 106.2 188.7)">Rolled</text>
<text x="204.6" y="188.1">Semi-Detached</text>
<text x="208.1" y="191">Rendered</text>
<text x="201.6" y="194" transform="rotate(-90 201.6 194)">metal roof 67.96</text>
<text x="206.4" y="194">Brick Cottage</text>
<text x="208.1" y="196.9">(Tile Roof)</text>
<text x="182.2" y="198.2" transform="rotate(-90 182.2 198.2)">ridge</text>
<text x="185.6" y="198.8" transform="rotate(-90 185.6 198.8)">69.91</text>
<text x="210.7" y="199.8">No.47A</text>
<text x="19.8" y="283.8">FOR:</text>
<text x="137.4" y="283.6">AT:</text>
<text x="283.1" y="283.9">SCALE:</text>
<text x="311.6" y="283.9">SHEET:</text>
<text x="340.9" y="283.9">JOB NO:</text>
</g>
</svg>
